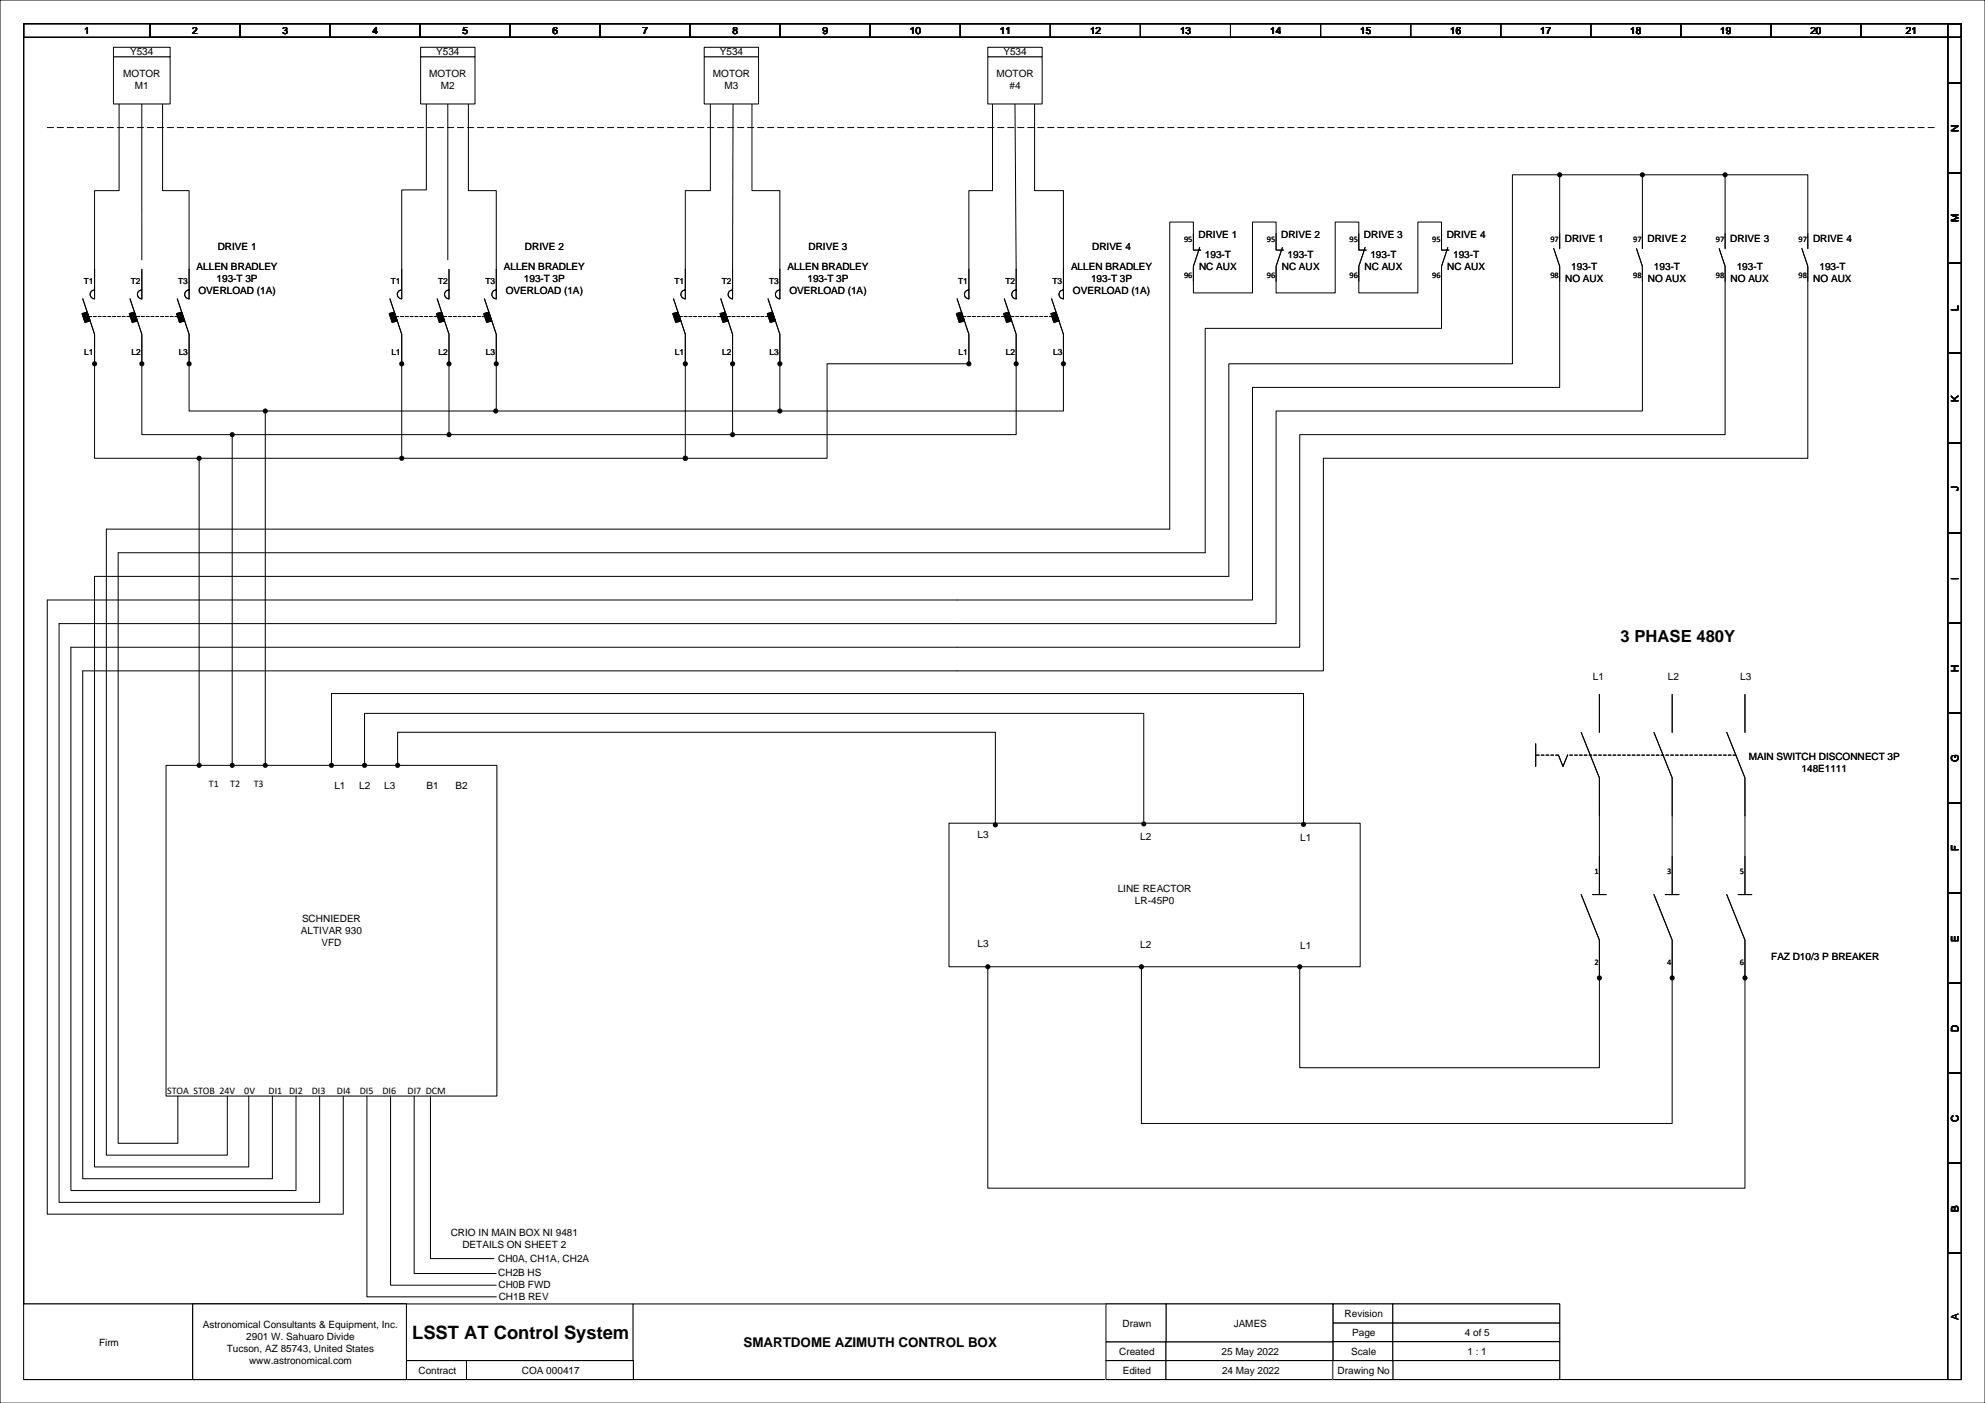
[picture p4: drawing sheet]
<svg xmlns="http://www.w3.org/2000/svg" width="420mm" height="297mm" viewBox="0 0 420 297" stroke-linecap="round" stroke-linejoin="round" font-family="sans-serif">
<g fill="none" stroke="#000" stroke-width=".21">
<path d="M0 0h420v297h-420zM5 5h410v287h-410zM5 5h26.7v2.9h-26.7zM31.7 5h19.1v2.9h-19.1zM50.8 5h19v2.9h-19zM69.8 5h19.1v2.9h-19.1zM88.9 5h19v2.9h-19zM107.9 5h19.1v2.9h-19.1zM127 5h19v2.9h-19zM146 5h19.1v2.9h-19.1zM165.1 5h19v2.9h-19zM184.1 5h19.1v2.9h-19.1z"/>
<path d="M203.2 5h19v2.9h-19zM222.2 5h19.1v2.9h-19.1zM241.3 5h19v2.9h-19zM260.3 5h19.1v2.9h-19.1zM279.4 5h19v2.9h-19zM298.4 5h19.1v2.9h-19.1zM317.5 5h19v2.9h-19zM336.5 5h19.1v2.9h-19.1zM355.6 5h19v2.9h-19zM374.6 5h19.1v2.9h-19.1zM393.7 5h21.3v2.9h-21.3zM412.1 17.6h2.9v19.1h-2.9z"/>
<path d="M412.1 5h2.9v12.6h-2.9zM412.1 36.7h2.9v19h-2.9zM412.1 55.7h2.9v19.1h-2.9zM412.1 74.8h2.9v19h-2.9zM412.1 93.8h2.9v19.1h-2.9zM412.1 112.9h2.9v19h-2.9zM412.1 131.9h2.9v19.1h-2.9zM412.1 151h2.9v19h-2.9zM412.1 170h2.9v19.1h-2.9zM412.1 189.1h2.9v19h-2.9zM412.1 208.1h2.9v19.1h-2.9zM412.1 227.2h2.9v19h-2.9z"/>
<path d="M412.1 246.2h2.9v19.1h-2.9zM412.1 265.3h2.9v26.7h-2.9z"/>
</g>
<path d="M5 276h35.8v16h-35.8z" fill-rule="evenodd" fill="#fff"/>
<path d="M5 276h35.8v16h-35.8z" fill="none" stroke="#000" stroke-width=".21"/>
<path d="M40.8 276h45.2v16h-45.2z" fill-rule="evenodd" fill="#fff"/>
<path d="M40.8 276h45.2v16h-45.2z" fill="none" stroke="#000" stroke-width=".21"/>
<path d="M40.8 276h45.2v16h-45.2z" fill-rule="evenodd" fill="#fff"/>
<path d="M40.8 276h45.2v16h-45.2z" fill="none" stroke="#000" stroke-width=".21"/>
<path d="M5 276h35.8v16h-35.8z" fill-rule="evenodd" fill="#fff"/>
<path d="M5 276h35.8v16h-35.8z" fill="none" stroke="#000" stroke-width=".21"/>
<path d="M40.8 276h45.2v16h-45.2z" fill-rule="evenodd" fill="#fff"/>
<path d="M40.8 276h45.2v16h-45.2z" fill="none" stroke="#000" stroke-width=".21"/>
<path d="M86 276h48v12h-48z" fill-rule="evenodd" fill="#fff"/>
<path d="M86 276h48v12h-48z" fill="none" stroke="#000" stroke-width=".21"/>
<path d="M133.9 276h100v16h-100z" fill-rule="evenodd" fill="#fff"/>
<path d="M133.9 276h100v16h-100z" fill="none" stroke="#000" stroke-width=".21"/>
<path d="M86 288h12.7v4h-12.7z" fill-rule="evenodd" fill="#fff"/>
<path d="M86 288h12.7v4h-12.7z" fill="none" stroke="#000" stroke-width=".21"/>
<path d="M98.7 288h35.3v4h-35.3z" fill-rule="evenodd" fill="#fff"/>
<path d="M98.7 288h35.3v4h-35.3z" fill="none" stroke="#000" stroke-width=".21"/>
<path d="M86 288h12.7v4h-12.7z" fill-rule="evenodd" fill="#fff"/>
<path d="M86 288h12.7v4h-12.7z" fill="none" stroke="#000" stroke-width=".21"/>
<path d="M98.7 288h35.3v4h-35.3z" fill-rule="evenodd" fill="#fff"/>
<path d="M98.7 288h35.3v4h-35.3z" fill="none" stroke="#000" stroke-width=".21"/>
<path d="M282 280h12.7v4h-12.7z" fill-rule="evenodd" fill="#fff"/>
<path d="M282 280h12.7v4h-12.7z" fill="none" stroke="#000" stroke-width=".21"/>
<path d="M294.7 280h35.3v4h-35.3z" fill-rule="evenodd" fill="#fff"/>
<path d="M294.7 280h35.3v4h-35.3z" fill="none" stroke="#000" stroke-width=".21"/>
<path d="M282 280h12.7v4h-12.7z" fill-rule="evenodd" fill="#fff"/>
<path d="M282 280h12.7v4h-12.7z" fill="none" stroke="#000" stroke-width=".21"/>
<path d="M294.7 280h35.3v4h-35.3z" fill-rule="evenodd" fill="#fff"/>
<path d="M294.7 280h35.3v4h-35.3z" fill="none" stroke="#000" stroke-width=".21"/>
<path d="M282 284h12.7v4h-12.7z" fill-rule="evenodd" fill="#fff"/>
<path d="M282 284h12.7v4h-12.7z" fill="none" stroke="#000" stroke-width=".21"/>
<path d="M294.7 284h35.3v4h-35.3z" fill-rule="evenodd" fill="#fff"/>
<path d="M294.7 284h35.3v4h-35.3z" fill="none" stroke="#000" stroke-width=".21"/>
<path d="M282 284h12.7v4h-12.7z" fill-rule="evenodd" fill="#fff"/>
<path d="M282 284h12.7v4h-12.7z" fill="none" stroke="#000" stroke-width=".21"/>
<path d="M294.7 284h35.3v4h-35.3z" fill-rule="evenodd" fill="#fff"/>
<path d="M294.7 284h35.3v4h-35.3z" fill="none" stroke="#000" stroke-width=".21"/>
<path d="M234 284h12.7v4h-12.7z" fill-rule="evenodd" fill="#fff"/>
<path d="M234 284h12.7v4h-12.7z" fill="none" stroke="#000" stroke-width=".21"/>
<path d="M246.7 284h35.3v4h-35.3z" fill-rule="evenodd" fill="#fff"/>
<path d="M246.7 284h35.3v4h-35.3z" fill="none" stroke="#000" stroke-width=".21"/>
<path d="M234 284h12.7v4h-12.7z" fill-rule="evenodd" fill="#fff"/>
<path d="M234 284h12.7v4h-12.7z" fill="none" stroke="#000" stroke-width=".21"/>
<path d="M246.7 284h35.3v4h-35.3z" fill-rule="evenodd" fill="#fff"/>
<path d="M246.7 284h35.3v4h-35.3z" fill="none" stroke="#000" stroke-width=".21"/>
<path d="M234 288h12.7v4h-12.7z" fill-rule="evenodd" fill="#fff"/>
<path d="M234 288h12.7v4h-12.7z" fill="none" stroke="#000" stroke-width=".21"/>
<path d="M246.7 288h35.3v4h-35.3z" fill-rule="evenodd" fill="#fff"/>
<path d="M246.7 288h35.3v4h-35.3z" fill="none" stroke="#000" stroke-width=".21"/>
<path d="M234 288h12.7v4h-12.7z" fill-rule="evenodd" fill="#fff"/>
<path d="M234 288h12.7v4h-12.7z" fill="none" stroke="#000" stroke-width=".21"/>
<path d="M246.7 288h35.3v4h-35.3z" fill-rule="evenodd" fill="#fff"/>
<path d="M246.7 288h35.3v4h-35.3z" fill="none" stroke="#000" stroke-width=".21"/>
<path d="M282 276h12.7v4h-12.7z" fill-rule="evenodd" fill="#fff"/>
<path d="M282 276h12.7v4h-12.7z" fill="none" stroke="#000" stroke-width=".21"/>
<path d="M294.7 276h35.3v4h-35.3z" fill-rule="evenodd" fill="#fff"/>
<path d="M294.7 276h35.3v4h-35.3z" fill="none" stroke="#000" stroke-width=".21"/>
<path d="M282 276h12.7v4h-12.7z" fill-rule="evenodd" fill="#fff"/>
<path d="M282 276h12.7v4h-12.7z" fill="none" stroke="#000" stroke-width=".21"/>
<path d="M294.7 276h35.3v4h-35.3z" fill-rule="evenodd" fill="#fff"/>
<path d="M294.7 276h35.3v4h-35.3z" fill="none" stroke="#000" stroke-width=".21"/>
<path d="M246.7 276h35.3v8h-35.3z" fill-rule="evenodd" fill="#fff"/>
<path d="M246.7 276h35.3v8h-35.3z" fill="none" stroke="#000" stroke-width=".21"/>
<path d="M234 276h12.7v8h-12.7z" fill-rule="evenodd" fill="#fff"/>
<path d="M234 276h12.7v8h-12.7z" fill="none" stroke="#000" stroke-width=".21"/>
<path d="M246.7 276h35.3v8h-35.3z" fill-rule="evenodd" fill="#fff"/>
<path d="M246.7 276h35.3v8h-35.3z" fill="none" stroke="#000" stroke-width=".21"/>
<path d="M234 276h12.7v8h-12.7z" fill-rule="evenodd" fill="#fff"/>
<path d="M234 276h12.7v8h-12.7z" fill="none" stroke="#000" stroke-width=".21"/>
<path d="M294.7 288h35.3v4h-35.3z" fill-rule="evenodd" fill="#fff"/>
<path d="M294.7 288h35.3v4h-35.3z" fill="none" stroke="#000" stroke-width=".21"/>
<path d="M282 288h12.7v4h-12.7z" fill-rule="evenodd" fill="#fff"/>
<path d="M282 288h12.7v4h-12.7z" fill="none" stroke="#000" stroke-width=".21"/>
<path d="M294.7 288h35.3v4h-35.3z" fill-rule="evenodd" fill="#fff"/>
<path d="M294.7 288h35.3v4h-35.3z" fill="none" stroke="#000" stroke-width=".21"/>
<path d="M282 288h12.7v4h-12.7z" fill-rule="evenodd" fill="#fff"/>
<g fill="none" stroke="#000" stroke-width=".21">
<path d="M324.9 157.4v4.8M329.7 159.8l1 2.4 1-2.4M334.5 155l3.9 9.6v24.8M338.4 147v8M349.9 155l3.9 9.6v24.8M353.8 147v8M365.4 155l3.8 9.6v24.8M369.2 147v8M334.5 189.4l3.9 9.6v8M337 189.4h2.8M349.9 189.4l3.9 9.6v8M352.4 189.4h2.8"/>
<path d="M365.4 189.4l3.8 9.6v8M367.8 189.4h2.8M282 288h12.7v4h-12.7z"/>
</g>
<path d="M329.7 159.8h-4.8M367.3 159.8h-35.6" fill="none" stroke="#000" stroke-width=".21" stroke-dasharray=".6 .4"/>
<path d="M10 27h400" fill="none" stroke="#000" stroke-width=".21" stroke-dasharray="1.3 .8"/>
<path d="M35.1 162h70v70h-70z" fill-rule="evenodd" fill="#fff"/>
<path d="M35.1 162h70v70h-70z" fill="none" stroke="#000" stroke-width=".21"/>
<path d="M200.8 174.2h87v30.4h-87z" fill-rule="evenodd" fill="#fff"/>
<g fill="none" stroke="#000" stroke-width=".21">
<path d="M25.2 22v18.4h-5.2v22.8a.94 .94 0 0 1-.9-.9 .94 .94 0 0 1 .9-.9M30 22v33M34.4 22v18.4h5.6v22.8a.94 .94 0 0 1-.9-.9 .94 .94 0 0 1 .9-.9M90.2 22v18.2h-5.2v23a.94 .94 0 0 1-.9-.9 .94 .94 0 0 1 .9-.9M94.7 22v33M99.1 22v18.4h5.9v22.8a.94 .94 0 0 1-.9-.9 .94 .94 0 0 1 .9-.9M150.3 22v18.4h-5.3v22.8a.94 .94 0 0 1-.9-.9 .94 .94 0 0 1 .9-.9M155.1 22l-.1 41.2a.94 .94 0 0 1-.9-.9 .94 .94 0 0 1 .9-.9M159.1 22v18.4h5.9v22.8a.94 .94 0 0 1-.9-.9 .94 .94 0 0 1 .9-.9M210 22v18.4h-5v22.8a.94 .94 0 0 1-.9-.9 .94 .94 0 0 1 .9-.9M214.7 22l.3 41.2a.94 .94 0 0 1-.9-.9 .94 .94 0 0 1 .9-.9M218.9 22v18.4h6.1v22.8a.94 .94 0 0 1-.9-.9 .94 .94 0 0 1 .9-.9"/>
<path d="M30 57v6.2a.94 .94 0 0 1-.9-.9 .94 .94 0 0 1 .9-.9M95 57v6.2a.94 .94 0 0 1-.9-.9 .94 .94 0 0 1 .9-.9M17.4 66.4l1-.3 .7 1.8-1.1 .3zM17.5 63.2l2.5 7.5v26.3h22.1v65M27.4 66.4l1-.3 .7 1.8-1.1 .3zM27.5 63.2l2.5 7.5v6.3M37.4 66.4l1-.3 .7 1.8-1.1 .3zM37.5 63.2l2.5 7.5v16.3h16.1v75M82.3 66.4l1.1-.3 .7 1.8-1.1 .3zM82.5 63.2l2.5 7.5v6.3M92.3 66.4l1.1-.3 .7 1.8-1.1 .3zM92.5 63.2l2.5 7.5v6.3"/>
<path d="M102.3 66.4l1.1-.3 .7 1.8-1.1 .3zM102.5 63.2l2.5 7.5v6.3M142.3 66.4l1.1-.3 .7 1.8-1.1 .3zM142.5 63.2l2.5 7.5v6.3M152.3 66.4l1.1-.3 .7 1.8-1.1 .3zM152.5 63.2l2.5 7.5v6.3M162.3 66.4l1.1-.3 .7 1.8-1.1 .3zM162.5 63.2l2.5 7.5v6.3M202.3 66.4l1.1-.3 .7 1.8-1.1 .3zM202.5 63.2l2.5 7.5v6.3M212.3 66.4l1.1-.3 .7 1.8-1.1 .3zM212.5 63.2l2.5 7.5v6.3"/>
<path d="M222.3 66.4l1.1-.3 .7 1.8-1.1 .3zM222.5 63.2l2.5 7.5v6.3M25 117v125h12.6v-10M247.5 112h-225v132.5h25.6v-12.5M200.8 174.2h87v30.4h-87z"/>
</g>
<path d="M18.8 67h20M83.7 67h20M143.7 67h20M203.8 67h19.9" fill="none" stroke="#000" stroke-width=".21" stroke-dasharray=".6 .4"/>
<g fill="#000">
<path d="M17.4 66.4l.6 1.8 1.1-.3-.7-1.8zM27.4 66.4l.6 1.8 1.1-.3-.7-1.8zM37.4 66.4l.6 1.8 1.1-.3-.7-1.8z" fill-rule="evenodd"/>
<path d="M17.4 66.4l.6 1.8 1.1-.3-.7-1.8zM27.4 66.4l.6 1.8 1.1-.3-.7-1.8zM37.4 66.4l.6 1.8 1.1-.3-.7-1.8z" fill-rule="evenodd"/>
<path d="M82.3 66.4l.7 1.8 1.1-.3-.7-1.8zM92.3 66.4l.7 1.8 1.1-.3-.7-1.8zM102.3 66.4l.7 1.8 1.1-.3-.7-1.8z" fill-rule="evenodd"/>
<path d="M82.3 66.4l.7 1.8 1.1-.3-.7-1.8zM92.3 66.4l.7 1.8 1.1-.3-.7-1.8zM102.3 66.4l.7 1.8 1.1-.3-.7-1.8z" fill-rule="evenodd"/>
<path d="M142.3 66.4l.7 1.8 1.1-.3-.7-1.8zM152.3 66.4l.7 1.8 1.1-.3-.7-1.8zM162.3 66.4l.7 1.8 1.1-.3-.7-1.8z" fill-rule="evenodd"/>
<path d="M142.3 66.4l.7 1.8 1.1-.3-.7-1.8zM152.3 66.4l.7 1.8 1.1-.3-.7-1.8zM162.3 66.4l.7 1.8 1.1-.3-.7-1.8z" fill-rule="evenodd"/>
<path d="M202.3 66.4l.7 1.8 1.1-.3-.7-1.8zM212.3 66.4l.7 1.8 1.1-.3-.7-1.8zM222.3 66.4l.7 1.8 1.1-.3-.7-1.8z" fill-rule="evenodd"/>
<path d="M202.3 66.4l.7 1.8 1.1-.3-.7-1.8zM212.3 66.4l.7 1.8 1.1-.3-.7-1.8zM222.3 66.4l.7 1.8 1.1-.3-.7-1.8z" fill-rule="evenodd"/>
<circle cx="20" cy="77" r=".54"/>
<circle cx="40" cy="77" r=".54"/>
<circle cx="42.1" cy="162" r=".54"/>
<circle cx="56.1" cy="162" r=".54"/>
</g>
<path d="M24 12h12v10h-12z" fill-rule="evenodd" fill="#fff"/>
<path d="M24 12h12v10h-12z" fill="none" stroke="#000" stroke-width=".21"/>
<path d="M89 12h11.5v10h-11.5z" fill-rule="evenodd" fill="#fff"/>
<path d="M89 12h11.5v10h-11.5z" fill="none" stroke="#000" stroke-width=".21"/>
<path d="M149 12h11.5v10h-11.5z" fill-rule="evenodd" fill="#fff"/>
<path d="M149 12h11.5v10h-11.5z" fill="none" stroke="#000" stroke-width=".21"/>
<path d="M209 12h11.5v10h-11.5z" fill-rule="evenodd" fill="#fff"/>
<path d="M209 12h11.5v10h-11.5z" fill="none" stroke="#000" stroke-width=".21"/>
<path d="M24 10h12v2h-12z" fill-rule="evenodd" fill="#fff"/>
<path d="M24 10h12v2h-12z" fill="none" stroke="#000" stroke-width=".21"/>
<path d="M149 10h11.5v2h-11.5z" fill-rule="evenodd" fill="#fff"/>
<path d="M149 10h11.5v2h-11.5z" fill="none" stroke="#000" stroke-width=".21"/>
<path d="M209 10h11.5v2h-11.5z" fill-rule="evenodd" fill="#fff"/>
<path d="M209 10h11.5v2h-11.5z" fill="none" stroke="#000" stroke-width=".21"/>
<path d="M89 10h11.5v2h-11.5z" fill-rule="evenodd" fill="#fff"/>
<g fill="none" stroke="#000" stroke-width=".21">
<path d="M89 10h11.5v2h-11.5zM330 37v15.6M347.5 37v15.6M365 37v15.6M253.8 52.4l-1.3 4v5.6h12.5v-15h5v5.9h1.6M254.1 52.9h-1.6v-5.9h-5v65M271.3 52.4l-1.3 4v5.6h12.5v-15h5v5.9h1.6M288.8 52.4l-1.3 4v5.6h12.5v-15h5v5.9h1.6M306.3 52.4l-1.3 4v13.1h-50v47.5h-230M328.8 52.6l1.2 3.8v25.6h-65v45h-255v130h62.6v-25M346.3 52.6l1.2 3.8v30.6h-77.5v45h-257.5v122.5h55.1v-22.5M363.7 52.6l1.3 3.8v35.6h-90v45h-260v115h47.6v-20"/>
<path d="M381.3 52.6l1.2 3.8v40.6h-102.5v45h-262.5v107.5h40.1v-17.5M382.5 52.6v-15.6h-62.5v40h-60v45h-240v125h32.6v-15M30 77v15h19.1v70M85 77v20h-42.9M95 77v15h-45.9M105 77v10h-48.9M145 77v20M155 77v15h-60M165 77v10h-60.1M205 77h-30v20h-30M215 77v15h-60M225 77v10h-60"/>
<path d="M85 97h60M70.1 162v-15.2h205.7v27.7M77.1 162v-11h164.9v23.4M84.1 162v-7h126.5v19.6M209 204.6v46.9h160.2v-44.5M241.5 204.6v33.2h112.3v-30.8M275 204.6v21.4h63.4v-19M77.6 232v42.5h27.4M82.6 232v40h22.4M87.6 232v37.6h17.4M91.1 232v34.4h13.4"/>
</g>
<g fill="#000">
<circle cx="330" cy="37" r=".54"/>
<circle cx="347.5" cy="37" r=".54"/>
<circle cx="365" cy="37" r=".54"/>
<circle cx="30" cy="77" r=".54"/>
<circle cx="85" cy="77" r=".54"/>
<circle cx="95" cy="77" r=".54"/>
<circle cx="105" cy="77" r=".54"/>
<circle cx="145" cy="77" r=".54"/>
<circle cx="155" cy="77" r=".54"/>
<circle cx="165" cy="77" r=".54"/>
<circle cx="205" cy="77" r=".54"/>
<circle cx="215" cy="77" r=".54"/>
<circle cx="225" cy="77" r=".54"/>
<circle cx="42.1" cy="97" r=".54"/>
<circle cx="49.1" cy="92" r=".54"/>
<circle cx="56.1" cy="87" r=".54"/>
<circle cx="85" cy="97" r=".54"/>
<circle cx="95" cy="92" r=".54"/>
<circle cx="104.9" cy="87" r=".54"/>
<circle cx="145" cy="97" r=".54"/>
<circle cx="155" cy="92" r=".54"/>
<circle cx="165" cy="87" r=".54"/>
<circle cx="49.1" cy="162" r=".54"/>
<circle cx="70.1" cy="162" r=".54"/>
<circle cx="77.1" cy="162" r=".54"/>
<circle cx="84.1" cy="162" r=".54"/>
<circle cx="210.6" cy="174.6" r=".54"/>
<circle cx="242" cy="174.4" r=".54"/>
<circle cx="275.8" cy="174.5" r=".54"/>
<circle cx="209" cy="204.6" r=".54"/>
<circle cx="241.5" cy="204.6" r=".54"/>
<circle cx="275" cy="204.6" r=".54"/>
<circle cx="338.4" cy="207" r=".54"/>
<circle cx="353.8" cy="207" r=".54"/>
<circle cx="369.2" cy="207" r=".54"/>
</g>
<text font-size="3.9" x="87.2" y="283.4">LSST AT Control System</text>
<text font-size="3.5" x="342.9" y="136">3 PHASE 480Y</text>
<text font-size="2.8" x="157.3" y="285.1">SMARTDOME AZIMUTH CONTROL BOX</text>
<g font-size="2.1">
<text x="17.8" y="7.3">1</text>
<text x="27.5" y="11.6">Y534</text>
<text x="40.7" y="7.3">2</text>
<text x="59.7" y="7.3">3</text>
<text x="78.8" y="7.3">4</text>
<text x="92.3" y="11.6">Y534</text>
<text x="97.8" y="7.3">5</text>
<text x="116.9" y="7.3">6</text>
<text x="135.9" y="7.3">7</text>
<text x="152.3" y="11.6">Y534</text>
<text x="155" y="7.3">8</text>
<text x="174.1" y="7.3">9</text>
<text x="192.5" y="7.3">10</text>
<text x="211.6" y="7.3">11</text>
<text x="212.3" y="11.6">Y534</text>
<text x="230.6" y="7.3">12</text>
<text x="249.7" y="7.3">13</text>
<text x="268.7" y="7.3">14</text>
<text x="287.8" y="7.3">15</text>
<text x="306.8" y="7.3">16</text>
<text x="325.9" y="7.3">17</text>
<text x="344.9" y="7.3">18</text>
<text x="364" y="7.3">19</text>
<text x="383" y="7.3">20</text>
<text x="403.2" y="7.3">21</text>
<text x="26.1" y="16.4">MOTOR</text>
<text x="90.8" y="16.4">MOTOR</text>
<text x="150.8" y="16.4">MOTOR</text>
<text x="210.8" y="16.4">MOTOR</text>
<text x="28.5" y="18.9">M1</text>
<text x="93.3" y="18.9">M2</text>
<text x="153.3" y="18.9">M3</text>
<text x="213.6" y="18.9">#4</text>
<text x="414.4" y="27.9" transform="rotate(-90 414.4 27.9)">N</text>
<text x="414.4" y="47.1" transform="rotate(-90 414.4 47.1)">M</text>
<text x="46.1" y="52.8">DRIVE 1</text>
<text x="111.1" y="52.8">DRIVE 2</text>
<text x="171.1" y="52.8">DRIVE 3</text>
<text x="231.1" y="52.8">DRIVE 4</text>
<text x="253.6" y="50.3">DRIVE 1</text>
<text x="271.1" y="50.3">DRIVE 2</text>
<text x="288.6" y="50.3">DRIVE 3</text>
<text x="306.1" y="50.3">DRIVE 4</text>
<text x="331.1" y="51.3">DRIVE 1</text>
<text x="348.6" y="51.3">DRIVE 2</text>
<text x="366.1" y="51.3">DRIVE 3</text>
<text x="383.6" y="51.3">DRIVE 4</text>
<text x="41.6" y="57.1">ALLEN BRADLEY</text>
<text x="45.8" y="59.7">193-T 3P</text>
<text x="106.6" y="57.1">ALLEN BRADLEY</text>
<text x="110.8" y="59.7">193-T 3P</text>
<text x="166.6" y="57.1">ALLEN BRADLEY</text>
<text x="170.8" y="59.7">193-T 3P</text>
<text x="226.6" y="57.1">ALLEN BRADLEY</text>
<text x="230.8" y="59.7">193-T 3P</text>
<text x="253.7" y="57.2">NC AUX</text>
<text x="254.9" y="54.6">193-T</text>
<text x="271.2" y="57.2">NC AUX</text>
<text x="272.4" y="54.6">193-T</text>
<text x="288.7" y="57.2">NC AUX</text>
<text x="289.9" y="54.6">193-T</text>
<text x="306.2" y="57.2">NC AUX</text>
<text x="307.4" y="54.6">193-T</text>
<text x="331.2" y="59.7">NO AUX</text>
<text x="332.4" y="57.1">193-T</text>
<text x="348.7" y="59.7">NO AUX</text>
<text x="349.9" y="57.1">193-T</text>
<text x="366.2" y="59.7">NO AUX</text>
<text x="367.5" y="57.1">193-T</text>
<text x="383.7" y="59.7">NO AUX</text>
<text x="385" y="57.1">193-T</text>
<text x="42" y="62.2">OVERLOAD (1A)</text>
<text x="107" y="62.2">OVERLOAD (1A)</text>
<text x="167" y="62.2">OVERLOAD (1A)</text>
<text x="227" y="62.2">OVERLOAD (1A)</text>
<text x="414.4" y="65.8" transform="rotate(-90 414.4 65.8)">L</text>
<text x="414.4" y="85" transform="rotate(-90 414.4 85)">K</text>
<text x="414.4" y="103.9" transform="rotate(-90 414.4 103.9)">J</text>
<text x="414.4" y="122.7" transform="rotate(-90 414.4 122.7)">I</text>
<text x="337" y="143.9">L1</text>
<text x="352.9" y="143.9">L2</text>
<text x="368.2" y="143.9">L3</text>
<text x="414.4" y="142.2" transform="rotate(-90 414.4 142.2)">H</text>
<text x="370" y="160.9">MAIN SWITCH DISCONNECT 3P</text>
<text x="414.4" y="161.3" transform="rotate(-90 414.4 161.3)">G</text>
<text x="44.2" y="166.6">T1</text>
<text x="48.7" y="166.6">T2</text>
<text x="53.7" y="166.6">T3</text>
<text x="70.7" y="167">L1</text>
<text x="76" y="167">L2</text>
<text x="81.3" y="167">L3</text>
<text x="90.3" y="166.9">B1</text>
<text x="96.4" y="166.9">B2</text>
<text x="381.2" y="163.4">148E1111</text>
<text x="206.8" y="177.5">L3</text>
<text x="241.2" y="177.8">L2</text>
<text x="275.1" y="178">L1</text>
<text x="414.4" y="180.2" transform="rotate(-90 414.4 180.2)">F</text>
<text x="236.5" y="188.8">LINE REACTOR</text>
<text x="240.1" y="191.4">LR-45P0</text>
<text x="63.7" y="197.7">ALTIVAR 930</text>
<text x="63.9" y="195.1">SCHNIEDER</text>
<text x="68" y="200.2">VFD</text>
<text x="206.8" y="200.3">L3</text>
<text x="241.2" y="200.7">L2</text>
<text x="275.1" y="200.9">L1</text>
<text x="374.7" y="203.2">FAZ D10/3 P BREAKER</text>
<text x="414.4" y="199.3" transform="rotate(-90 414.4 199.3)">E</text>
<text x="414.4" y="218.4" transform="rotate(-90 414.4 218.4)">D</text>
<text x="35.3" y="231.7">STOA STOB 24V</text>
<text x="51.7" y="231.7">0V</text>
<text x="56.8" y="231.7">DI1 DI2</text>
<text x="66" y="231.7">DI3</text>
<text x="71.3" y="231.7">DI4</text>
<text x="76.1" y="231.7">DI5</text>
<text x="80.9" y="231.7">DI6</text>
<text x="86.2" y="231.7">DI7 DCM</text>
<text x="414.4" y="237.5" transform="rotate(-90 414.4 237.5)">C</text>
<text x="414.4" y="256.5" transform="rotate(-90 414.4 256.5)">B</text>
<text x="95.4" y="261.5">CRIO IN MAIN BOX NI 9481</text>
<text x="97.8" y="264.1">DETAILS ON SHEET 2</text>
<text x="105.4" y="267.1">CH0A, CH1A, CH2A</text>
<text x="105.4" y="270.2">CH2B HS</text>
<text x="105.5" y="272.7">CH0B FWD</text>
<text x="105.5" y="275.2">CH1B REV</text>
<text x="42.9" y="281">Astronomical Consultants &amp; Equipment, Inc.</text>
<text x="237.5" y="280.9">Drawn</text>
<text x="261" y="280.9">JAMES</text>
<text x="284.5" y="278.8">Revision</text>
<text x="414.4" y="279.4" transform="rotate(-90 414.4 279.4)">A</text>
<text x="21" y="284.9">Firm</text>
<text x="48" y="286.1">Tucson, AZ 85743, United States</text>
<text x="52.1" y="283.6">2901 W. Sahuaro Divide</text>
<text x="236.8" y="286.9">Created</text>
<text x="258.4" y="286.9">25 May 2022</text>
<text x="285.9" y="286.9">Scale</text>
<text x="286.1" y="282.9">Page</text>
<text x="309.9" y="282.9">4 of 5</text>
<text x="310.5" y="286.9">1 : 1</text>
<text x="52.7" y="288.7">www.astronomical.com</text>
<text x="88.5" y="290.9">Contract</text>
<text x="110.4" y="290.9">COA 000417</text>
<text x="237.5" y="290.9">Edited</text>
<text x="258.6" y="290.9">24 May 2022</text>
<text x="283" y="290.9">Drawing No</text>
</g>
<g font-size="1.8">
<text x="250.5" y="51.3">95</text>
<text x="268" y="51.3">95</text>
<text x="285.5" y="51.3">95</text>
<text x="303" y="51.3">95</text>
<text x="328" y="51.3">97</text>
<text x="345.5" y="51.3">97</text>
<text x="363.1" y="51.3">97</text>
<text x="380.6" y="51.3">97</text>
<text x="250.5" y="58.8">96</text>
<text x="268" y="58.8">96</text>
<text x="285.5" y="58.8">96</text>
<text x="303" y="58.8">96</text>
<text x="328" y="58.8">98</text>
<text x="345.5" y="58.8">98</text>
<text x="363.1" y="58.8">98</text>
<text x="380.6" y="58.8">98</text>
<text x="17.7" y="60.2">T1</text>
<text x="27.7" y="60.2">T2</text>
<text x="37.7" y="60.2">T3</text>
<text x="82.7" y="60.2">T1</text>
<text x="92.7" y="60.2">T2</text>
<text x="102.7" y="60.2">T3</text>
<text x="142.7" y="60.2">T1</text>
<text x="152.7" y="60.2">T2</text>
<text x="162.7" y="60.2">T3</text>
<text x="202.7" y="60.2">T1</text>
<text x="212.7" y="60.2">T2</text>
<text x="222.7" y="60.2">T3</text>
<text x="17.8" y="75.2">L1</text>
<text x="27.8" y="75.2">L2</text>
<text x="37.8" y="75.2">L3</text>
<text x="82.8" y="75.2">L1</text>
<text x="92.8" y="75.2">L2</text>
<text x="102.8" y="75.2">L3</text>
<text x="142.8" y="75.2">L1</text>
<text x="152.8" y="75.2">L2</text>
<text x="162.8" y="75.2">L3</text>
<text x="202.8" y="75.2">L1</text>
<text x="212.8" y="75.2">L2</text>
<text x="222.8" y="75.2">L3</text>
<text x="337.3" y="185.1">1</text>
<text x="352.7" y="185.1">3</text>
<text x="368.1" y="185.1">5</text>
<text x="337.3" y="204.4">2</text>
<text x="352.7" y="204.4">4</text>
<text x="368.1" y="204.4">6</text>
</g>
</svg>
